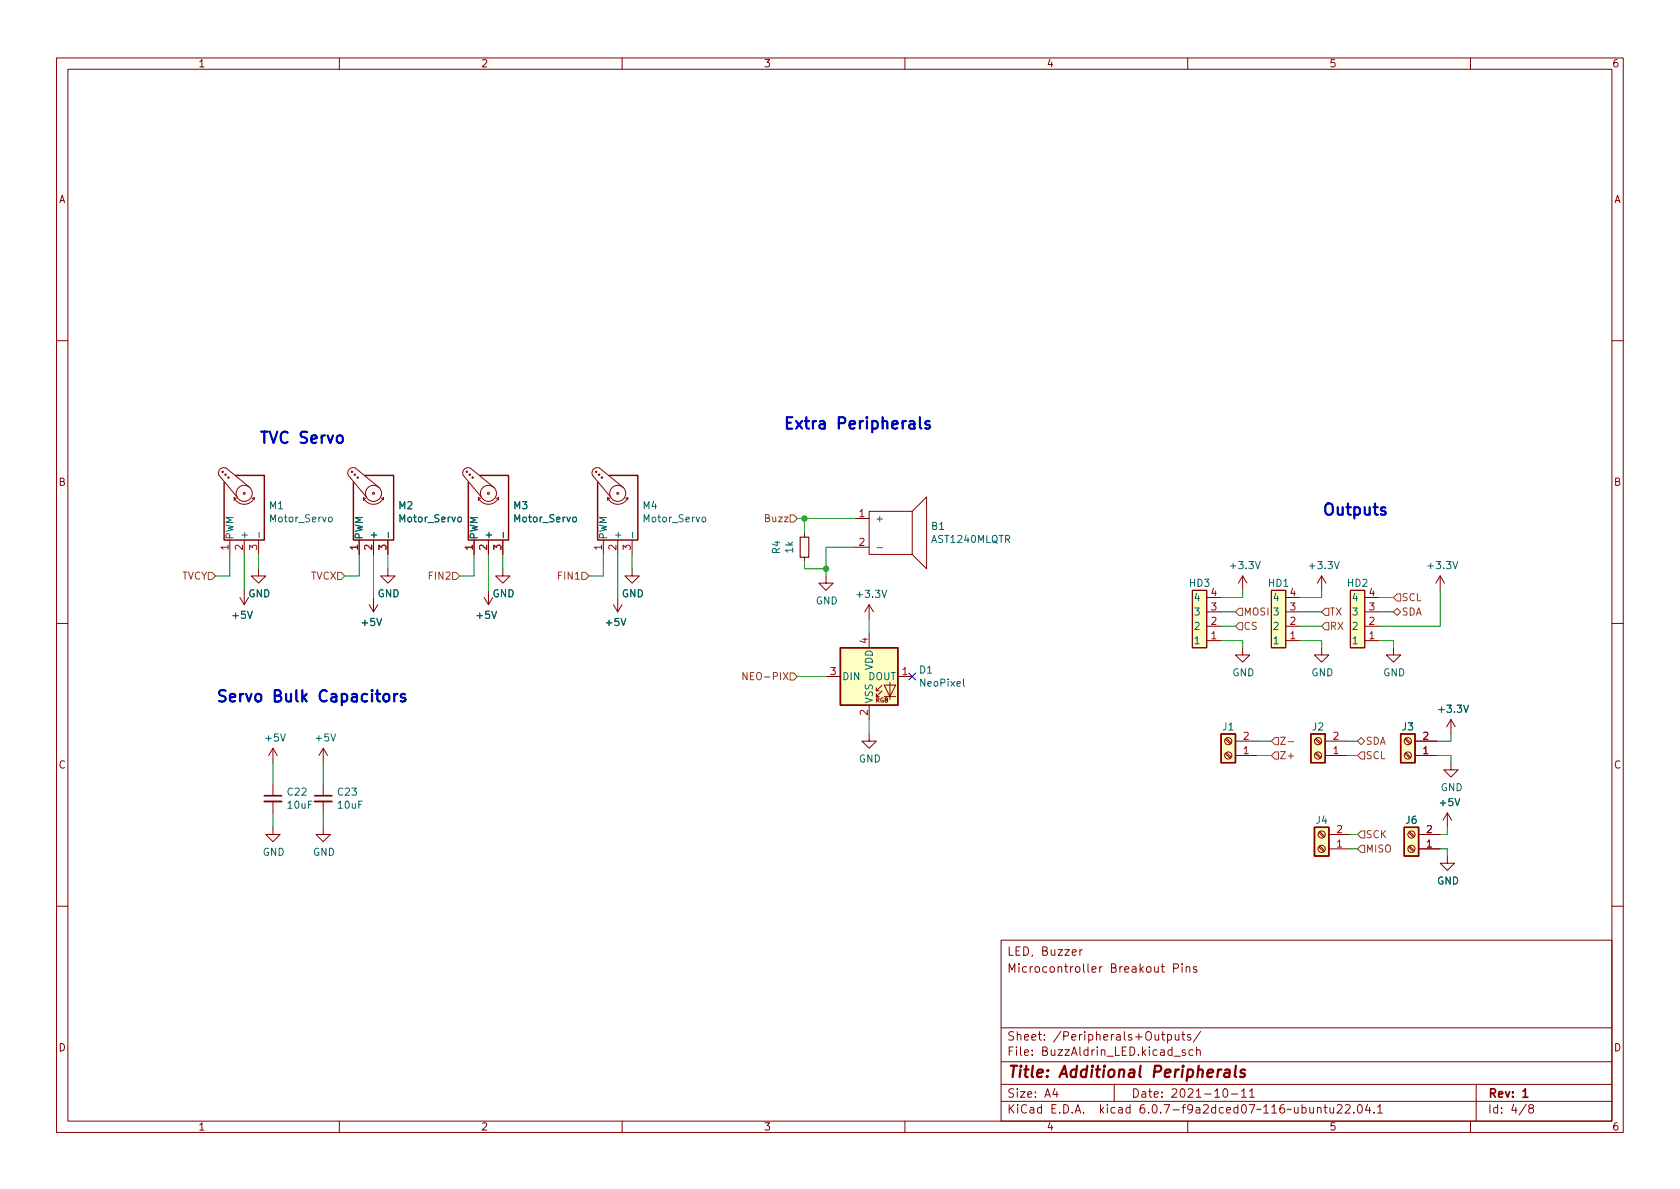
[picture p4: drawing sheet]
<svg xmlns="http://www.w3.org/2000/svg" width="297mm" height="210mm" viewBox="0 0 297 210" stroke-linecap="round" stroke-linejoin="round" font-family="sans-serif">
<g fill="none" stroke="#840000" stroke-width=".18">
<path d="M10 10.2h277v190.1h-277zM12 12.2h273v186.1h-273zM60 10.2v2M110 10.2v2M160 10.2v2M210 10.2v2M260 10.2v2M10 60.2h2M285 60.2h2M40.6 95.5v2.5M41.4 88a1.93 1.93 0 0 0 1.8 1.2 1.93 1.93 0 0 0 1.8-1.2M41.4 88v.5"/>
<path d="M41.4 88l.4 .1M43.2 95.5v2.5M44.2 86.2l-4.2-3.4a.94 .94 0 0 0-1.1 .2 .94 .94 0 0 0-.2 1.1l3.2 3.8M45 88v.4M45 88l-.4 .1M45.7 95.5v2.5M63.5 95.5v2.5M64.3 88a1.93 1.93 0 0 0 1.7 1.2 1.93 1.93 0 0 0 1.8-1.2M64.3 88v.5M64.3 88l.3 .1M66 95.5v2.5M67.1 86.2l-4.2-3.4a.94 .94 0 0 0-1.1 .2 .94 .94 0 0 0-.2 1.1l3.2 3.8"/>
<path d="M67.8 88v.4M67.8 88l-.4 .1M68.6 95.5v2.5M83.8 95.5v2.5M84.6 88a1.93 1.93 0 0 0 1.8 1.2 1.93 1.93 0 0 0 1.7-1.2M84.6 88v.5M84.6 88l.4 .1M86.4 95.5v2.5M87.4 86.2l-4.2-3.4a.94 .94 0 0 0-1.1 .2 .94 .94 0 0 0-.2 1.1l3.2 3.8M88.1 88v.4M88.1 88l-.3 .1M88.9 95.5v2.5"/>
<path d="M106.7 95.5v2.5M107.4 88a1.93 1.93 0 0 0 1.8 1.2 1.93 1.93 0 0 0 1.8-1.2M107.4 88v.5M107.4 88l.4 .1M109.2 95.5v2.5M110.2 86.2l-4.2-3.4a.94 .94 0 0 0-1.1 .2 .94 .94 0 0 0-.1 1.1l3.1 3.8M111 88v.4M111 88l-.4 .1M111.8 95.5v2.5M142.2 94.2v.8M142.2 98.5v.8M151.1 91.7h2.6"/>
<path d="M151.1 96.8h2.6M153.7 90.4h7.6v7.6h-7.6zM161.3 90.4l2.5-2.5v12.7l-2.5-2.6M10 110.2h2M42.4 105.7l.8 1.2M43.2 104.4v2.5M43.9 105.7l-.7 1.2M45.7 100.6v1.2h1.3l-1.3 1.3-1.3-1.3h1.3M65.3 106.9l.7 1.3M66 105.7v2.5M66.8 106.9l-.8 1.3M68.6 100.6v1.2h1.2l-1.2 1.3-1.3-1.3h1.3"/>
<path d="M85.6 105.7l.8 1.2M86.4 104.4v2.5M87.1 105.7l-.7 1.2M88.9 100.6v1.2h1.3l-1.3 1.3-1.3-1.3h1.3M108.5 106.9l.7 1.3M109.2 105.7v2.5M110 106.9l-.8 1.3M111.8 100.6v1.2h1.2l-1.2 1.3-1.3-1.3h1.3M146 101.8v1.3h1.3l-1.3 1.3-1.2-1.3h1.2M146 119.6h2.6M153.7 106.9l-.8 1.3M153.7 106.9v2.6"/>
<path d="M153.7 112v2.5M153.7 106.9l.7 1.3M158.7 119.6h2.6M210.8 104.4h2.6v10.1h-2.6zM213.4 113.3h2.5M213.4 110.7h2.5M213.4 108.2h2.5M213.4 105.7h2.5M219.7 114.5v1.3h1.3l-1.3 1.3-1.3-1.3h1.3M219.7 101.8l-.8 1.3M219.7 101.8v2.6M219.7 101.8l.8 1.3"/>
<path d="M224.8 104.4h2.5v10.1h-2.5zM227.3 113.3h2.6M227.3 110.7h2.6M227.3 108.2h2.6M227.3 105.7h2.6M233.7 114.5v1.3h1.2l-1.2 1.3-1.3-1.3h1.3M233.7 101.8l-.8 1.3M233.7 101.8v2.6M233.7 101.8l.7 1.3M238.8 104.4h2.5v10.1h-2.5zM241.3 113.3h2.5M241.3 110.7h2.5"/>
<path d="M241.3 108.2h2.5M241.3 105.7h2.5M246.4 114.5v1.3h1.2l-1.2 1.3-1.3-1.3h1.3M254.6 101.8l-.7 1.3M254.6 101.8v2.6M254.6 101.8l.8 1.3M285 110.2h2M48.3 132.3v2.6M48.3 138.7v2M48.3 132.3l-.8 1.3M48.3 132.3l.7 1.3M57.1 132.3v2.6"/>
<path d="M57.1 138.7v2M57.1 132.3l-.7 1.3M57.1 132.3l.8 1.3M153.7 129.8v1.3h1.2l-1.2 1.2-1.3-1.2h1.3M153.7 124.7v2.5M154.9 122.2h.5M156 122.2l-1.1 1v-.5M156 121.2l-1.1 1v-.5M156.3 121.2h2.1l-1 2zM156.3 123.2h2.1M157.4 120.6v3.1M216.7 130.7l.8 .9"/>
<path d="M216.7 133.3l.8 .8M216.8 130.6l.9 .8M216.8 133.1l.9 .8M218.4 133.6h3.8M218.4 131.1h3.8M232.5 130.7l.9 .9M232.5 133.3l.9 .8M232.7 130.6l.9 .8M232.7 133.1l.9 .8M234.3 133.6h3.8M234.3 131.1h3.8M248.4 130.7l.9 .9"/>
<path d="M248.4 133.3l.9 .8M248.6 130.6l.9 .8M248.6 133.1l.9 .8M250.2 133.6h3.8M250.2 131.1h3.8M256.5 134.9v1.2h1.3l-1.3 1.3-1.2-1.3h1.2M256.5 127.2l-.7 1.3M256.5 127.2v2.6M256.5 127.2l.8 1.3M48.3 146.3v1.3h1.2l-1.2 1.2-1.3-1.2h1.3M48.3 141.7v2.1M57.1 146.3v1.3h1.3l-1.3 1.2-1.2-1.2h1.2"/>
<path d="M57.1 141.7v2.1M233.2 147.2l.8 .9M233.2 149.8l.8 .8M233.3 147.1l.9 .8M233.3 149.6l.9 .8M234.9 150.1h3.9M234.9 147.6h3.9M249 147.2l.9 .9M249 149.8l.9 .8M249.2 147.1l.9 .8M249.2 149.6l.9 .8M250.8 150.1h3.8"/>
<path d="M250.8 147.6h3.8M255.9 151.4v1.2h1.3l-1.3 1.3-1.3-1.3h1.3M255.9 143.8l-.8 1.2M255.9 143.8v2.5M255.9 143.8l.8 1.2M10 160.2h2M177 166.3h108v32h-108zM190.9 167.9v1M191.4 167.9l-.3 .1-.2 .2M207.5 171.2l.7-.1 .2-.2-.1-.3-.2-.2h-.6v1.5M209 170.4v.2M209 170.9v1"/>
<path d="M209.7 171.1l.2-.2 .4 .1 .1 .9M209.7 170.9v1M211.6 171l-.4-.1-.2 .2 .1 .3 .5 .1v.4h-.6M285 160.2h2M60 198.3v2M110 198.3v2M160 198.3v2M177 194.8h108M177 191.8h108M177 187.8h108M177 181.8h108M186.5 192.5l-.4 1h1"/>
<path d="M186.9 193v1M197 191.8v3M205.4 182.9h.5M205.6 182.4v1.3l.3 .2M206.4 183l.5-.1 .2 .3v.4l-.1 .3h-.6M206.4 182.9v1.5M207.6 186.8h1.1M207.8 182.9l.1 1h.3l.2-.1M208.4 182.9v1M208.9 182.9h.6M209.1 182.4v1.3l.4 .2M209.6 185.7l-.4-.1-.2 .2 .1 .3 .5 .1v.4h-.6"/>
<path d="M210 198.3v2M210.5 183l-.4-.1-.2 .2 .1 .3 .5 .1v.4h-.6M210.9 185.7l-.4-.1-.3 .3v.4l.2 .3h.5M211.6 185.8l.2-.2 .3 .1 .1 .9M211.6 185.1v1.5M212.3 182.4l-1.3 1.9M216.4 192.6l.2-.1a.81 .81 0 0 1 .6 .7 .81 .81 0 0 1-.3 .8h-.2a.81 .81 0 0 1-.6-.6 .81 .81 0 0 1 .3-.8zM217.7 193.5h1.2M219.5 193l.4-.5v1.5M219.5 194h.9M220.9 193l.5-.5v1.5M220.9 194h.9"/>
<path d="M232.9 196l.2-.2 .4 .1 .1 .9M232.9 195.8v1M234.1 195.8h.5M234.3 195.3v1.3l.3 .2M235.1 195.8l.1 1h.4l.2-.1M235.8 195.8v1M236.4 195.5l.6-.2 .2 .2 .1 .3-.9 1h.9M237.9 195.5l.5-.2 .2 .2 .1 .3-.9 1h.9M239.4 196.7v.1M240.2 195.4l.2-.1a.81 .81 0 0 1 .5 .7 .81 .81 0 0 1-.3 .8h-.1a.81 .81 0 0 1-.6-.6 .81 .81 0 0 1 .3-.8zM241.8 195.3l-.4 1h1M242.1 195.8v1"/>
<path d="M242.9 196.7v.1M243.6 195.8l.4-.5v1.5M243.6 196.8h.8M260 198.3v2M261 191.8v6.5M269.9 195.3l-1.3 1.9M270.6 196l-.3-.3 .1-.2 .2-.2 .4 .1 .2 .2-.1 .2-.7 .2-.1 .3v.2l.3 .3h.4l.2-.3-.1-.4-.2-.1"/>
<circle cx="39.4" cy="83.4" r=".13"/>
<circle cx="39.9" cy="83.9" r=".13"/>
<circle cx="40.4" cy="84.4" r=".13"/>
<circle cx="43.2" cy="87.2" r=".18"/>
<circle cx="43.2" cy="87.2" r="1.42"/>
<circle cx="62.2" cy="83.4" r=".13"/>
<circle cx="62.7" cy="83.9" r=".13"/>
<circle cx="63.2" cy="84.4" r=".13"/>
<circle cx="66" cy="87.2" r=".18"/>
<circle cx="66" cy="87.2" r="1.42"/>
<circle cx="82.5" cy="83.4" r=".13"/>
<circle cx="83.1" cy="83.9" r=".13"/>
<circle cx="83.6" cy="84.4" r=".13"/>
<circle cx="86.4" cy="87.2" r=".18"/>
<circle cx="86.4" cy="87.2" r="1.42"/>
<circle cx="105.4" cy="83.4" r=".13"/>
<circle cx="105.9" cy="83.9" r=".13"/>
<circle cx="106.4" cy="84.4" r=".13"/>
<circle cx="109.2" cy="87.2" r=".18"/>
<circle cx="109.2" cy="87.2" r="1.42"/>
<circle cx="217.2" cy="131.1" r=".63"/>
<circle cx="217.2" cy="133.6" r=".63"/>
<circle cx="233" cy="133.6" r=".63"/>
<circle cx="233" cy="131.1" r=".63"/>
<circle cx="248.9" cy="133.6" r=".63"/>
<circle cx="248.9" cy="131.1" r=".63"/>
<circle cx="233.7" cy="147.6" r=".63"/>
<circle cx="233.7" cy="150.1" r=".63"/>
<circle cx="249.6" cy="150.1" r=".63"/>
<circle cx="249.6" cy="147.6" r=".63"/>
</g>
<path d="M46.7 140.7h3.1M55.6 140.7h3.1M269.3 193l.4-.5v1.5M269.3 194h.8" fill="none" stroke="#840000" stroke-width=".3"/>
<path d="M216.6 189.2l.2-.1 .6 .1-.1 1.3M217.4 189.6l-.6 .1a.4 .4 0 0 0-.4 .3 .4 .4 0 0 0 .3 .5l.6-.1M218.5 188.5l-.2 1.7 .3 .3M220.1 189.2a.49 .49 0 0 0-.8 .3l.1 .2 .7 .2v.2l-.1 .3-.2 .1-.6-.1" fill="none" stroke="#840000" stroke-width=".4"/>
<g fill="#ffffc2" stroke="#ffffc2" stroke-width=".18">
<path d="M232.4 146.3h2.5v5.1h-2.5z"/>
<path d="M210.8 104.4h2.6v10.1h-2.6z"/>
<path d="M224.8 104.4h2.5v10.1h-2.5z"/>
<path d="M148.6 114.5h10.1v10.2h-10.1z"/>
<path d="M248.3 146.3h2.5v5.1h-2.5z"/>
<path d="M247.6 129.8h2.6v5.1h-2.6z"/>
<path d="M238.8 104.4h2.5v10.1h-2.5z"/>
<path d="M215.9 129.8h2.5v5.1h-2.5z"/>
<path d="M231.8 129.8h2.5v5.1h-2.5z"/>
</g>
<path d="M41.7 84.1h5v11.4h-7.1v-10.2M64.5 84.1h5.1v11.4h-7.1v-10.2M84.8 84.1h5.1v11.4h-7.1v-10.2M107.7 84.1h5.1v11.4h-7.1v-10.2M148.6 114.5h10.1v10.2h-10.1zM215.9 129.8h2.5v5.1h-2.5zM231.8 129.8h2.5v5.1h-2.5zM247.6 129.8h2.6v5.1h-2.6zM232.4 146.3h2.5v5.1h-2.5zM248.3 146.3h2.5v5.1h-2.5z" fill="none" stroke="#840000" stroke-width=".25"/>
<path d="M45.8 94.1v1M58.2 91.5l.3-.1 .2 .3v.3l-.2 .3-.3-.1-.1-.2zM68.7 94.1v1M81.1 91.5l.3-.1 .2 .3v.3l-.2 .3-.3-.1-.2-.2zM89 94.1v1M101.3 91.6l.2-.2 .4 .2v.4l-.1 .2-.3 .1-.2-.1zM111.9 94.1v1M124.2 91.6l.2-.2 .3 .2 .1 .4-.1 .2-.3 .1-.2-.1zM155.1 96.9h.9M170.3 120.1v1.1l.2 .1" fill="none" stroke="#006464" stroke-width=".18"/>
<path d="M46.7 141.7h3.1M55.6 141.7h3.1" fill="none" stroke="#840000" stroke-width=".33"/>
<path d="M141.5 95h1.5v3.5h-1.5z" fill="none" stroke="#840000" stroke-width=".2"/>
<g fill="none" stroke="#725600" stroke-width=".18">
<path d="M139.7 91.1h.6l.7 .6-.7 .6h-.6zM36.8 101.2h.7l.6 .6-.6 .7h-.7zM59.7 101.2h.6l.7 .6-.7 .7h-.6zM80 101.2h.6l.7 .6-.7 .7h-.6zM102.9 101.2h.6l.6 .6-.6 .7h-.6zM132.1 118.9v1.3l-.7-1.3v1.3M139.7 119h.6l.7 .6-.7 .7h-.6zM219.1 110.1h.6v1.3h-.6l-.7-.7zM219.1 107.6h.6v1.2h-.6l-.7-.6zM234.3 107.6h.6v1.2h-.6l-.6-.6zM234.3 110.1h.6v1.3h-.6l-.6-.7zM246.4 108.2l.6-.6 .6 .6-.6 .6z"/>
<path d="M247 105h.6v1.3h-.6l-.6-.6zM225.4 130.4h.7v1.3h-.7l-.6-.6zM225.4 133h.7v1.2h-.7l-.6-.6zM226.4 130.4h.9l-.9 1.2h.9M227.7 131.1h1M240.7 133h.6v1.2h-.6l-.7-.6zM240.7 130.4l.6 .7-.6 .6-.7-.6zM240.7 146.9h.6v1.3h-.6l-.7-.6zM240.7 149.5h.6v1.2h-.6l-.7-.6z"/>
</g>
<path d="M139.1 74.7h.7M140.1 73.8h-1v2h1M140.8 74.5l1 1.3M141.8 74.5l-1 1.3M68 122.8a.54 .54 0 0 1 .8 .3v.6a.54 .54 0 0 1-.5 .4 .54 .54 0 0 1-.5-.4v-.6zM69.7 122.7v1.4M70.3 122.7a.51 .51 0 0 0-.6 .4M71.6 122.8l-.5-.1-.3 .3 .1 .3 .7 .2 .1 .2-.1 .3-.2 .1-.6-.1" fill="none" stroke="#0000c2" stroke-width=".4"/>
<g fill="none" stroke="#009600" stroke-width=".18">
<path d="M40.6 98v3.8h-2.5M43.2 98v6.4M45.7 98v2.6M63.5 98v3.8h-2.5M66 98v7.7M68.6 98v2.6M83.8 98v3.8h-2.5M86.4 98v6.4M88.9 98v2.6M106.7 98v3.8h-2.6M109.2 98v7.7M111.8 98v2.6"/>
<path d="M141 91.7h10.1M142.2 91.7v2.5M142.2 99.3v1.3h3.8M151.1 96.8h-5.1v5M141 119.6h5M153.7 109.5v2.5M215.9 110.7h2.5M215.9 113.3h3.8v1.2M215.9 108.2h2.5M219.7 104.4v1.3h-3.8M229.9 110.7h3.8M229.9 113.3h3.8v1.2"/>
<path d="M229.9 108.2h3.8M233.7 104.4v1.3h-3.8M243.8 113.3h2.6v1.2M243.8 108.2h2.6M243.8 105.7h2.6M254.6 104.4v6.3h-10.8M48.3 134.9v3.8M57.1 134.9v3.8M153.7 127.2v2.6M222.2 131.1h2.6M222.2 133.6h2.6M238.1 131.1h1.9"/>
<path d="M238.1 133.6h1.9M254 133.6h2.5v1.3M256.5 129.8v1.3h-2.5M48.3 143.8v2.5M57.1 143.8v2.5M238.8 150.1h1.2M238.8 147.6h1.2M254.6 150.1h1.3v1.3M255.9 146.3v1.3h-1.3"/>
</g>
<path d="M160.7 119l1.2 1.2M161.9 119l-1.2 1.2" fill="none" stroke="#000084" stroke-width=".18"/>
<g fill="#009600" stroke="#009600" stroke-width=".18">
<circle cx="142.2" cy="91.7" r=".46"/>
<circle cx="146" cy="100.6" r=".46"/>
</g>
<g font-size="2.8" fill="#0000c2">
<text x="142.1" y="75.9">Extra Peripherals</text>
<text x="45.7" y="78.4">TVC Servo</text>
<text x="233.7" y="91.1">Outputs</text>
<text x="38.1" y="124.1">Servo Bulk Capacitors</text>
</g>
<text font-size="2.8" fill="#840000" x="178" y="190.6">Title: Additional Peripherals</text>
<g font-size="2.1" fill="#840000">
<text x="178" y="172">Microcontroller Breakout Pins</text>
<text x="178" y="169">LED, Buzzer</text>
<text x="178" y="184">Sheet: /Peripherals+Outputs/</text>
<text x="178" y="186.7">File: BuzzAldrin_LED.kicad_sch</text>
<text x="178" y="196.9">KiCad E.D.A. kicad 6.0.7-f9a2dced07~116~ubuntu22.04.1</text>
<text x="178" y="194.1">Size: A4</text>
<text x="200" y="194.1">Date: 2021-10-11</text>
<text x="263" y="194.1">Rev: 1</text>
<text x="263" y="196.9">Id: 4/8</text>
</g>
<g font-size="1.8" fill="#840000">
<text x="35" y="11.9">1</text>
<text x="85" y="11.9">2</text>
<text x="135" y="11.9">3</text>
<text x="185" y="11.9">4</text>
<text x="235" y="11.9">5</text>
<text x="285" y="11.9">6</text>
<text x="10.3" y="35.9">A</text>
<text x="285.3" y="35.9">A</text>
<text x="10.3" y="85.9">B</text>
<text x="285.3" y="85.9">B</text>
<text x="10.3" y="135.9">C</text>
<text x="285.3" y="135.9">C</text>
<text x="10.3" y="185.9">D</text>
<text x="285.3" y="185.9">D</text>
<text x="35" y="199.9">1</text>
<text x="85" y="199.9">2</text>
<text x="135" y="199.9">3</text>
<text x="185" y="199.9">4</text>
<text x="235" y="199.9">5</text>
<text x="285" y="199.9">6</text>
</g>
<g font-size="1.8" fill="#006464">
<text x="41.3" y="95.5" transform="rotate(-90 41.3 95.5)">PWM</text>
<text x="43.8" y="95.5" transform="rotate(-90 43.8 95.5)">+</text>
<text x="47.7" y="90">M1</text>
<text x="47.9" y="92.3">Motor_Servo</text>
<text x="64.1" y="95.5" transform="rotate(-90 64.1 95.5)">PWM</text>
<text x="66.7" y="95.5" transform="rotate(-90 66.7 95.5)">+</text>
<text x="70.5" y="90">M2</text>
<text x="70.7" y="92.3">Motor_Servo</text>
<text x="84.5" y="95.5" transform="rotate(-90 84.5 95.5)">PWM</text>
<text x="87" y="95.5" transform="rotate(-90 87 95.5)">+</text>
<text x="90.8" y="90">M3</text>
<text x="91" y="92.3">Motor_Servo</text>
<text x="107.3" y="95.5" transform="rotate(-90 107.3 95.5)">PWM</text>
<text x="109.9" y="95.5" transform="rotate(-90 109.9 95.5)">+</text>
<text x="113.7" y="90">M4</text>
<text x="113.9" y="92.3">Motor_Servo</text>
<text x="154.7" y="92.3">+</text>
<text x="164.7" y="93.7">B1</text>
<text x="137.9" y="97.9" transform="rotate(-90 137.9 97.9)">R4</text>
<text x="140.2" y="97.8" transform="rotate(-90 140.2 97.8)">1k</text>
<text x="164.8" y="96">AST1240MLQTR</text>
<text x="217.8" y="100.6">+3.3V</text>
<text x="231.7" y="100.6">+3.3V</text>
<text x="252.7" y="100.6">+3.3V</text>
<text x="43.9" y="105.6">GND</text>
<text x="66.7" y="105.6">GND</text>
<text x="87.1" y="105.6">GND</text>
<text x="109.9" y="105.6">GND</text>
<text x="144.2" y="106.9">GND</text>
<text x="151.7" y="105.7">+3.3V</text>
<text x="210.3" y="103.8">HD3</text>
<text x="211.4" y="106.3">4</text>
<text x="224.3" y="103.8">HD1</text>
<text x="225.3" y="106.3">4</text>
<text x="238.3" y="103.8">HD2</text>
<text x="239.3" y="106.3">4</text>
<text x="41.2" y="109.4">+5V</text>
<text x="64.1" y="110.7">+5V</text>
<text x="84.4" y="109.4">+5V</text>
<text x="107.2" y="110.7">+5V</text>
<text x="211.4" y="113.9">1</text>
<text x="211.4" y="111.4">2</text>
<text x="211.4" y="108.8">3</text>
<text x="225.3" y="113.9">1</text>
<text x="225.3" y="111.4">2</text>
<text x="225.3" y="108.8">3</text>
<text x="239.3" y="113.9">1</text>
<text x="239.3" y="111.4">2</text>
<text x="239.3" y="108.8">3</text>
<text x="154.3" y="118.5" transform="rotate(-90 154.3 118.5)">VDD</text>
<text x="162.6" y="119.1">D1</text>
<text x="217.9" y="119.6">GND</text>
<text x="231.8" y="119.6">GND</text>
<text x="244.5" y="119.6">GND</text>
<text x="148.8" y="120.3">DIN</text>
<text x="153.5" y="120.3">DOUT</text>
<text x="154.3" y="124.5" transform="rotate(-90 154.3 124.5)">VSS</text>
<text x="162.9" y="121.4">NeoPixel</text>
<text x="47" y="131.1">+5V</text>
<text x="55.9" y="131.1">+5V</text>
<text x="216.2" y="129.2">J1</text>
<text x="232.1" y="129.2">J2</text>
<text x="247.9" y="129.2">J3</text>
<text x="254.6" y="126">+3.3V</text>
<text x="151.8" y="134.8">GND</text>
<text x="50.9" y="140.7">C22</text>
<text x="50.9" y="143">10uF</text>
<text x="59.8" y="140.7">C23</text>
<text x="59.8" y="143">10uF</text>
<text x="254.7" y="142.5">+5V</text>
<text x="254.7" y="139.9">GND</text>
<text x="232.7" y="145.7">J4</text>
<text x="248.6" y="145.7">J6</text>
<text x="46.4" y="151.3">GND</text>
<text x="55.3" y="151.3">GND</text>
<text x="254.1" y="156.4">GND</text>
</g>
<g font-size="1.8" fill="#725600">
<text x="135.5" y="92.3">Buzz</text>
<text x="32" y="102.5">TVCY</text>
<text x="54.9" y="102.5">TVCX</text>
<text x="76.1" y="102.5">FIN2</text>
<text x="98.9" y="102.5">FIN1</text>
<text x="247.8" y="106.3">SCL</text>
<text x="219.8" y="111.4">CS</text>
<text x="219.8" y="108.8">MOSI</text>
<text x="235.1" y="108.8">TX</text>
<text x="235.1" y="111.4">RX</text>
<text x="247.8" y="108.8">SDA</text>
<text x="132.3" y="120.3">NEO-PIX</text>
<text x="241.4" y="131.7">SDA</text>
<text x="226.2" y="134.2">Z+</text>
<text x="241.4" y="134.2">SCL</text>
<text x="241.4" y="148.2">SCK</text>
<text x="241.4" y="150.7">MISO</text>
</g>
<g font-size="1.8" fill="#a90000">
<text x="151.9" y="91.4">1</text>
<text x="40.4" y="97.3" transform="rotate(-90 40.4 97.3)">1</text>
<text x="42.9" y="97.3" transform="rotate(-90 42.9 97.3)">2</text>
<text x="45.5" y="97.3" transform="rotate(-90 45.5 97.3)">3</text>
<text x="63.2" y="97.3" transform="rotate(-90 63.2 97.3)">1</text>
<text x="65.8" y="97.3" transform="rotate(-90 65.8 97.3)">2</text>
<text x="68.3" y="97.3" transform="rotate(-90 68.3 97.3)">3</text>
<text x="83.6" y="97.3" transform="rotate(-90 83.6 97.3)">1</text>
<text x="86.1" y="97.3" transform="rotate(-90 86.1 97.3)">2</text>
<text x="88.6" y="97.3" transform="rotate(-90 88.6 97.3)">3</text>
<text x="106.4" y="97.3" transform="rotate(-90 106.4 97.3)">1</text>
<text x="109" y="97.3" transform="rotate(-90 109 97.3)">2</text>
<text x="111.5" y="97.3" transform="rotate(-90 111.5 97.3)">3</text>
<text x="151.9" y="96.5">2</text>
<text x="214.1" y="107.9">3</text>
<text x="214.1" y="105.4">4</text>
<text x="228.1" y="107.9">3</text>
<text x="228.1" y="105.4">4</text>
<text x="242.1" y="107.9">3</text>
<text x="242.1" y="105.4">4</text>
<text x="153.4" y="113.8" transform="rotate(-90 153.4 113.8)">4</text>
<text x="214.1" y="113">1</text>
<text x="214.1" y="110.5">2</text>
<text x="228.1" y="113">1</text>
<text x="228.1" y="110.5">2</text>
<text x="242.1" y="113">1</text>
<text x="242.1" y="110.5">2</text>
<text x="146.8" y="119.4">3</text>
<text x="159.5" y="119.4">1</text>
<text x="153.4" y="126.5" transform="rotate(-90 153.4 126.5)">2</text>
<text x="219.9" y="130.8">2</text>
<text x="235.7" y="130.8">2</text>
<text x="251.6" y="130.8">2</text>
<text x="219.9" y="133.3">1</text>
<text x="235.7" y="133.3">1</text>
<text x="251.6" y="133.3">1</text>
<text x="236.4" y="149.9">1</text>
<text x="236.4" y="147.3">2</text>
<text x="252.2" y="149.9">1</text>
<text x="252.2" y="147.3">2</text>
</g>
<text font-size="1.1" fill="#840000" x="154.8" y="124.2">RGB</text>
</svg>
